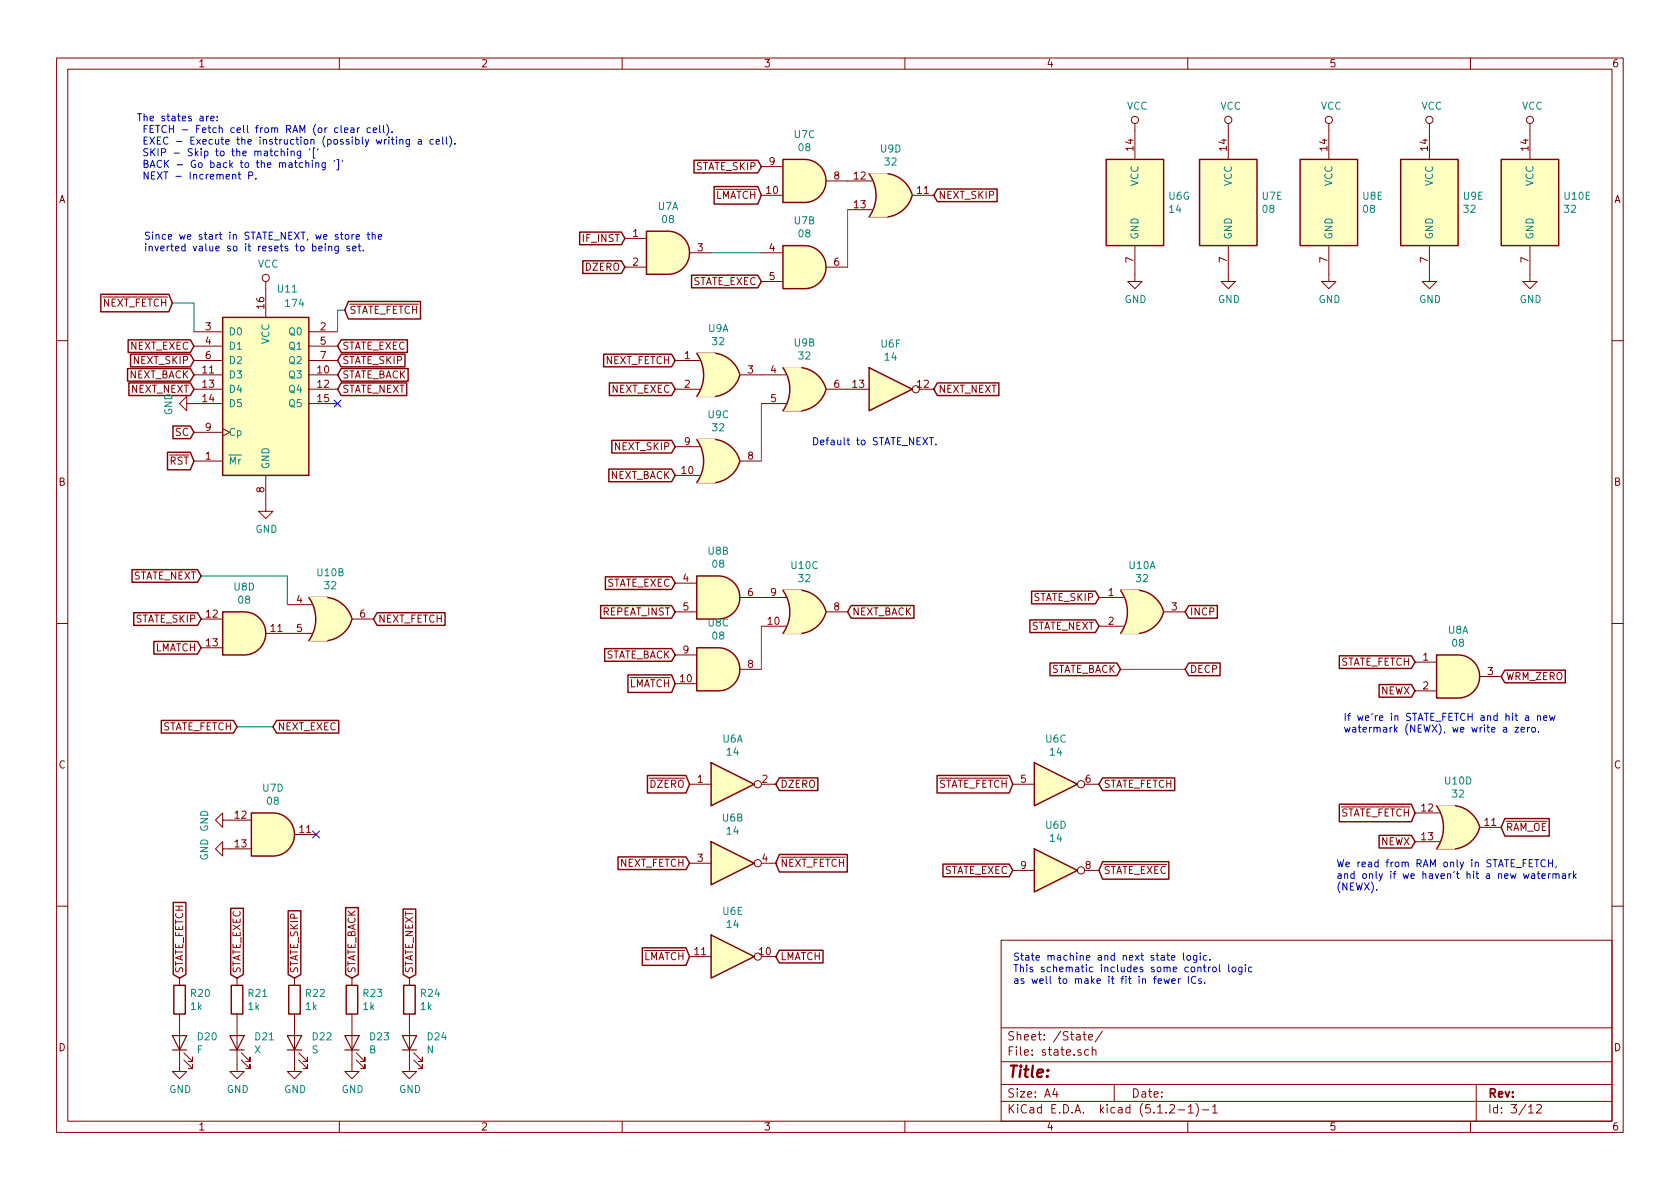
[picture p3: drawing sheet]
<svg xmlns="http://www.w3.org/2000/svg" width="297mm" height="210mm" viewBox="0 0 297 210" stroke-linecap="round" stroke-linejoin="round" font-family="sans-serif">
<g fill="none" stroke="#840000" stroke-width=".18">
<path d="M10 10.3h277v189.9h-277zM12 12.2h273v186.1h-273zM60 10.3v1.9M110 10.3v1.9M160 10.3v1.9M210 10.3v1.9M260 10.3v1.9M134.6 34.5h3.8M134.6 29.5h3.8M146 32h8.2M149.9 37.1h4.3M161.3 34.5h3.8"/>
<path d="M200.7 21.8v6.4M217.2 21.8v6.4M234.9 21.8v6.4M252.7 21.8v6.4M270.5 21.8v6.4M34.3 58.7h5.1M47 49.8v6.3M54.6 58.7h5.1M110.5 42.2h3.8M110.5 47.2h3.8M121.9 44.7h3.8M134.6 44.7h3.8"/>
<path d="M134.6 49.8h3.8M146 47.2h3.9M200.7 43.4v6.4h1.2l-1.2 1.2-1.3-1.2h1.3M217.2 43.4v6.4h1.2l-1.2 1.2-1.3-1.2h1.3M234.9 43.4v6.4h1.3l-1.3 1.2-1.2-1.2h1.2M252.7 43.4v6.4h1.3l-1.3 1.2-1.2-1.2h1.2M270.5 43.4v6.4h1.3l-1.3 1.2-1.3-1.2h1.3M10 60.2h2M33 71.4v-1.3l-1.3 1.3 1.3 1.2v-1.2h6.4M34.3 66.3h5.1M34.3 68.8h5.1M34.3 61.2h5.1"/>
<path d="M34.3 63.7h5.1M34.3 76.4h5.1M39.4 75.8l1.2 .6-1.2 .7M54.6 66.3h5.1M54.6 68.8h5.1M54.6 71.4h5.1M54.6 61.2h5.1M54.6 63.7h5.1M119.4 68.8h4.3M119.4 63.7h4.3M119.4 79h4.3M130.8 66.3h8.1"/>
<path d="M134.6 71.4h4.3M146 68.8h7.7M162.6 68.8h2.5M285 60.2h2M34.3 81.5h5.1M47 84.1v6.3h1.3l-1.3 1.3-1.3-1.3h1.3M119.4 84.1h4.3M130.8 81.5h3.8M10 110.3h2M35.6 109.5h3.8M35.6 114.5h3.8M47 112h8.1"/>
<path d="M50.8 106.9h4.3M62.2 109.5h3.8M119.4 108.2h3.8M119.4 103.1h3.8M119.4 115.8h3.8M130.8 105.7h8.1M130.8 118.4h3.8M134.6 110.7h4.3M146 108.2h3.9M194.3 110.7h4.3M194.3 105.7h4.3M205.7 108.2h3.8"/>
<path d="M250.2 117.1h3.8M261.6 119.6h3.8M285 110.3h2M119.4 120.9h3.8M121.9 138.7h3.8M134.6 138.7h2.6M179.1 138.7h3.8M191.8 138.7h2.5M250.2 122.2h3.8M39.4 145v-1.2l-1.3 1.2 1.3 1.3v-1.3h5M39.4 150.1v-1.3l-1.3 1.3 1.3 1.3v-1.3h5M52.1 147.6h3.8"/>
<path d="M121.9 152.6h3.8M134.6 152.6h2.6M179.1 153.9h3.8M191.8 153.9h2.5M250.2 143.8h4.3M250.2 148.8h4.3M261.6 146.3h3.8M10 160.2h2M31.7 179.3v10.2h1.3l-1.3 1.2-1.2-1.2h1.2M31.7 173v1.2M41.9 179.3v10.2h1.3l-1.3 1.2-1.3-1.2h1.3M41.9 173v1.2"/>
<path d="M52.1 179.3v10.2h1.2l-1.2 1.2-1.3-1.2h1.3M52.1 173v1.2M62.2 179.3v10.2h1.3l-1.3 1.2-1.2-1.2h1.2M62.2 173v1.2M72.4 179.3v10.2h1.3l-1.3 1.2-1.3-1.2h1.3M72.4 173v1.2M121.9 169.2h3.8M134.6 169.2h2.6M177 166.3h108v32h-108zM285 160.2h2M32.5 187.4l1.5 1.6v-.8v.8h-.7M32.5 186.2l1.5 1.5v-.8v.8h-.7"/>
<path d="M42.7 187.4l1.5 1.6v-.8v.8h-.8M42.7 186.2l1.5 1.5v-.8v.8h-.8M52.8 187.4l1.6 1.6v-.8v.8h-.8M52.8 186.2l1.6 1.5v-.8v.8h-.8M60 198.3v1.9M63 187.4l1.5 1.6v-.8v.8h-.7M63 186.2l1.5 1.5v-.8v.8h-.7M73.2 187.4l1.5 1.6v-.8v.8h-.8M73.2 186.2l1.5 1.5v-.8v.8h-.8M110 198.3v1.9M160 198.3v1.9M177 194.8h108"/>
<path d="M177 191.8h108M177 187.8h108M177 181.8h108M186.5 192.5l-.4 1h1M186.8 193v1M191.5 182.9h.5M191.7 182.4v1.3l.3 .2M192.5 185.7l-.5-.1-.2 .3v.6l.2 .1 .5-.1M192.5 183.4l.7-.1-.1-.3-.4-.1-.2 .2 .1 .7h.5M193.1 185.7h.1a.37 .37 0 0 1 .6 .1v.8M193.1 185.1v1.5M194.9 182.3l-1.3 2"/>
<path d="M197 191.8v3M206.8 195.5l.2-.2h.4l.2 .2 .1 .3-.1 .2-.8 .8h.9M208.3 196.3h1.2M210 198.3v1.9M210.1 195.8l.4-.5v1.5M210.1 196.8h.9M211.5 195.1a1.71 1.71 0 0 1 0 2.3M212.6 196.3h1.1M214.4 195.8l.4-.5v1.5M214.4 196.8h.8M260 198.3v1.9M261 191.8v6.5"/>
<path d="M270.3 195.8l.4-.5v1.5M270.3 196.8h.8M271.7 195.5l.2-.2h.4l.2 .5-.9 1h.9"/>
<circle cx="200.7" cy="21.2" r=".63"/>
<circle cx="217.2" cy="21.2" r=".63"/>
<circle cx="234.9" cy="21.2" r=".63"/>
<circle cx="252.7" cy="21.2" r=".63"/>
<circle cx="270.5" cy="21.2" r=".63"/>
<circle cx="47" cy="49.1" r=".63"/>
<circle cx="161.9" cy="68.8" r=".63"/>
<circle cx="134" cy="138.7" r=".63"/>
<circle cx="191.1" cy="138.7" r=".63"/>
<circle cx="134" cy="152.6" r=".63"/>
<circle cx="191.1" cy="153.9" r=".63"/>
<circle cx="134" cy="169.2" r=".63"/>
</g>
<g fill="#ffffc2" stroke="#ffffc2" stroke-width=".18">
<path d="M212.1 28.2h10.1v15.2h-10.1z"/>
<path d="M265.4 28.2h10.2v15.2h-10.2z"/>
<path d="M141.6 104.4a5.2 5.2 0 0 1 4.4 3.8l-5 1.3z"/>
<path d="M141 106.9l5 1.3a5.2 5.2 0 0 1-4.4 3.8z"/>
<path d="M138.4 112h3.2z"/>
<path d="M138.4 104.4h3.2z"/>
<path d="M138.4 104.4h3.2v7.6h-3.2a6.7 6.7 0 0 0 0-7.6z"/>
<path d="M201.3 104.4a5.2 5.2 0 0 1 4.4 3.8l-5 1.3z"/>
<path d="M200.7 106.9l5 1.3a5.2 5.2 0 0 1-4.4 3.8z"/>
<path d="M198.1 112h3.2z"/>
<path d="M198.1 104.4h3.2z"/>
<path d="M198.1 104.4h3.2v7.6h-3.2a6.7 6.7 0 0 0 0-7.6z"/>
<path d="M118.1 40.9a3.8 3.8 0 0 1 3.8 3.8 3.8 3.8 0 0 1-3.8 3.8z"/>
<path d="M114.3 40.9h3.8v7.6h-3.8z"/>
<path d="M39.4 56.1h15.2v28h-15.2z"/>
<path d="M142.2 43.4a3.8 3.8 0 0 1 3.8 3.8 3.8 3.8 0 0 1-3.8 3.8z"/>
<path d="M138.4 43.4h3.8v7.6h-3.8z"/>
<path d="M247.6 28.2h10.2v15.2h-10.2z"/>
<path d="M126.4 62.5a5.2 5.2 0 0 1 4.4 3.8l-5 1.3z"/>
<path d="M125.8 65l5 1.3a5.2 5.2 0 0 1-4.4 3.8z"/>
<path d="M123.2 70.1h3.2z"/>
<path d="M123.2 62.5h3.2z"/>
<path d="M123.2 62.5h3.2v7.6h-3.2a6.7 6.7 0 0 0 0-7.6z"/>
<path d="M126.4 77.7a5.2 5.2 0 0 1 4.4 3.8l-5 1.3z"/>
<path d="M125.8 80.2l5 1.4a5.2 5.2 0 0 1-4.4 3.8z"/>
<path d="M123.2 85.3h3.2z"/>
<path d="M123.2 77.7h3.2z"/>
<path d="M123.2 77.7h3.2v7.6h-3.2a6.7 6.7 0 0 0 0-7.6z"/>
<path d="M141.6 65a5.2 5.2 0 0 1 4.4 3.8l-5 1.3z"/>
<path d="M141 67.5l5 1.4a5.2 5.2 0 0 1-4.4 3.8z"/>
<path d="M138.4 72.6h3.2z"/>
<path d="M138.4 65h3.2z"/>
<path d="M138.4 65h3.2v7.6h-3.2a6.7 6.7 0 0 0 0-7.6z"/>
<path d="M125.7 134.9l7.6 3.8-7.6 3.8z"/>
<path d="M125.7 148.8l7.6 3.8-7.6 3.9z"/>
<path d="M182.9 134.9l7.6 3.8-7.6 3.8z"/>
<path d="M195.6 28.2h10.1v15.2h-10.1z"/>
<path d="M156.8 30.7a5.2 5.2 0 0 1 4.5 3.8l-5 1.4z"/>
<path d="M156.3 33.2l5 1.4a5.2 5.2 0 0 1-4.5 3.8z"/>
<path d="M153.7 38.3h3.1z"/>
<path d="M153.7 30.7h3.1z"/>
<path d="M153.7 30.7h3.1v7.6h-3.1a6.7 6.7 0 0 0 0-7.6z"/>
<path d="M142.2 28.2a3.8 3.8 0 0 1 3.8 3.8 3.8 3.8 0 0 1-3.8 3.8z"/>
<path d="M138.4 28.2h3.8v7.6h-3.8z"/>
<path d="M229.9 28.2h10.1v15.2h-10.1z"/>
<path d="M257.8 115.8a3.8 3.8 0 0 1 3.8 3.8 3.8 3.8 0 0 1-3.8 3.8z"/>
<path d="M254 115.8h3.8v7.6h-3.8z"/>
<path d="M127 101.8a3.8 3.8 0 0 1 3.8 3.9 3.8 3.8 0 0 1-3.8 3.8z"/>
<path d="M123.2 101.8h3.8v7.7h-3.8z"/>
<path d="M127 114.5a3.8 3.8 0 0 1 3.8 3.9 3.8 3.8 0 0 1-3.8 3.8z"/>
<path d="M123.2 114.5h3.8v7.7h-3.8z"/>
<path d="M43.2 108.2a3.8 3.8 0 0 1 3.8 3.8 3.8 3.8 0 0 1-3.8 3.8z"/>
<path d="M39.4 108.2h3.8v7.6h-3.8z"/>
<path d="M57.8 105.6a5.2 5.2 0 0 1 4.4 3.8l-5 1.4z"/>
<path d="M57.2 108.1l5 1.4a5.2 5.2 0 0 1-4.4 3.8z"/>
<path d="M54.6 113.3h3.2z"/>
<path d="M54.6 105.7h3.2z"/>
<path d="M54.6 105.7h3.2v7.6h-3.2a6.7 6.7 0 0 0 0-7.6z"/>
<path d="M153.7 65l7.6 3.8-7.6 3.8z"/>
<path d="M125.7 165.3l7.6 3.9-7.6 3.8z"/>
<path d="M48.3 143.8a3.8 3.8 0 0 1 3.8 3.8 3.8 3.8 0 0 1-3.8 3.8z"/>
<path d="M44.4 143.8h3.9v7.6h-3.9z"/>
<path d="M182.9 150.1l7.6 3.8-7.6 3.8z"/>
<path d="M257.2 142.5a5.2 5.2 0 0 1 4.4 3.8l-5 1.3z"/>
<path d="M256.6 145l5 1.3a5.2 5.2 0 0 1-4.4 3.8z"/>
<path d="M254 150.1h3.2z"/>
<path d="M254 142.5h3.2z"/>
<path d="M254 142.5h3.2v7.6h-3.2a6.7 6.7 0 0 0 0-7.6z"/>
</g>
<g fill="none" stroke="#840000" stroke-width=".25">
<path d="M122.7 28.3h11.3l.6 1.2-.6 1.1h-11.3zM126.3 33h7.7l.6 1.5-.6 1.6h-7.7zM138.4 28.2h3.8a3.8 3.8 0 0 1 3.8 3.8 3.8 3.8 0 0 1-3.8 3.8h-3.8zM153.7 30.7h3.1a5.2 5.2 0 0 1 4.5 3.8M153.7 30.8a6.6 6.6 0 0 1 0 7.5M161.3 34.6a5.2 5.2 0 0 1-4.5 3.8l-3.1-.1M165.7 33.4h10.6v2.3h-10.6l-.6-1.2zM195.6 28.2h10.1v15.2h-10.1zM212.1 28.2h10.1v15.2h-10.1zM229.9 28.2h10.1v15.2h-10.1zM247.6 28.2h10.2v15.2h-10.2zM265.4 28.2h10.2v15.2h-10.2z"/>
<path d="M17.8 52h12l.7 1.6-.7 1.5h-12zM39.4 56.1h15.2v28h-15.2zM61.6 53.3h12.7v3.1h-12.7l-.6-1.5zM102.5 41h7.4l.6 1.2-.6 1.1h-7.4zM103 46.1h6.9l.6 1.1-.6 1.2h-6.9zM114.3 40.9h3.8a3.8 3.8 0 0 1 3.8 3.8 3.8 3.8 0 0 1-3.8 3.8h-3.8zM122.3 48.7h11.7l.6 1.1-.6 1.1h-11.7zM138.4 43.4h3.8a3.8 3.8 0 0 1 3.8 3.8 3.8 3.8 0 0 1-3.8 3.8h-3.8zM22.6 65.2h11.1l.6 1.1-.6 1.1h-11.1zM22.7 60.1h11l.6 1.1-.6 1.1h-11zM22.8 67.7h10.9l.6 1.1-.6 1.1h-10.9zM23.1 62.6h10.6l.6 1.1-.6 1.2h-10.6z"/>
<path d="M29.6 80h4.1l.6 1.5-.6 1.6h-4.1zM30.6 75.3h3.1l.6 1.1-.6 1.2h-3.1zM60.3 60.1h11.7v2.2h-11.7l-.6-1.1zM60.3 62.6h11.3v2.3h-11.3l-.6-1.2zM60.3 65.2h11.9v2.2h-11.9l-.6-1.1zM60.3 67.7h11.6v2.2h-11.6l-.6-1.1zM106.7 62.6h12l.7 1.1-.7 1.2h-12zM107.7 67.7h11l.7 1.1-.7 1.1h-11zM108.2 77.9h10.5l.7 1.1-.7 1.1h-10.5zM123.2 62.5h3.2a5.2 5.2 0 0 1 4.4 3.8M123.2 77.7h3.2a5.2 5.2 0 0 1 4.4 3.8M123.2 62.5a6.6 6.6 0 0 1 0 7.6"/>
<path d="M123.2 77.7a6.6 6.6 0 0 1 0 7.6M130.8 66.3a5.2 5.2 0 0 1-4.4 3.8h-3.2M138.4 65h3.2M138.5 65a6.6 6.6 0 0 1 0 7.6h3.1M141.6 65a5.2 5.2 0 0 1 4.4 3.8M146 68.9a5.2 5.2 0 0 1-4.4 3.8M153.7 65l7.6 3.8-7.6 3.8zM165.7 67.7h10.9v2.2h-10.9l-.6-1.1zM107.6 83h11.1l.7 1.1-.7 1.1h-11.1zM130.8 81.6a5.2 5.2 0 0 1-4.4 3.8l-3.2-.1M23.3 100.7h11.6l.7 1.1-.7 1.2h-11.6zM23.6 108.4h11.3l.7 1.1-.7 1.1h-11.3z"/>
<path d="M27.2 113.4h7.7l.7 1.1-.7 1.2h-7.7zM39.4 108.2h3.8a3.8 3.8 0 0 1 3.8 3.8 3.8 3.8 0 0 1-3.8 3.8h-3.8zM54.6 105.7l3.2-.1a5.2 5.2 0 0 1 4.4 3.8M54.6 105.7a6.6 6.6 0 0 1 0 7.6M62.2 109.5a5.2 5.2 0 0 1-4.4 3.8h-3.2M66.7 108.4h12v2.2h-12l-.7-1.1zM106.2 107.1h12.5l.7 1.1-.7 1.1h-12.5zM106.9 114.7h11.8l.7 1.1-.7 1.1h-11.8zM107 102h11.7l.7 1.1-.7 1.1h-11.7zM111 119.3h7.7l.7 1.6-.7 1.5h-7.7zM123.2 101.8h3.8a3.8 3.8 0 0 1 3.8 3.9 3.8 3.8 0 0 1-3.8 3.8h-3.8zM123.2 114.5h3.8a3.8 3.8 0 0 1 3.8 3.9 3.8 3.8 0 0 1-3.8 3.8h-3.8z"/>
<path d="M138.4 112h3.2M141.6 104.4a5.2 5.2 0 0 1 4.4 3.8M141.6 104.4h-3.1a6.6 6.6 0 0 1 0 7.6M146 108.2a5.2 5.2 0 0 1-4.4 3.8M150.5 107.1h11.1v2.2h-11.1l-.6-1.1zM182.1 109.6h11.6l.6 1.1-.6 1.2h-11.6zM182.4 104.5h11.3l.6 1.2-.6 1.1h-11.3zM185.6 117.2h11.9l.6 1.2-.6 1.1h-11.9zM198.1 112h3.2M198.1 104.4h3.2M198.1 104.4a6.6 6.6 0 0 1 0 7.6M201.3 104.4a5.2 5.2 0 0 1 4.4 3.8"/>
<path d="M205.7 108.2a5.2 5.2 0 0 1-4.4 3.8M210.2 117.2h5.5v2.3h-5.5l-.7-1.1zM210.2 107.1h5v2.2h-5l-.7-1.1zM236.8 116h12.8l.6 1.1-.6 1.1h-12.8zM254 115.8h3.8a3.8 3.8 0 0 1 3.8 3.8 3.8 3.8 0 0 1-3.8 3.8h-3.8zM266.1 118.5h10.7v2.2h-10.7l-.7-1.1zM28.5 127.4h12.8l.6 1.1-.6 1.1h-12.8zM48.9 127.4h11v2.2h-11l-.6-1.1zM114.5 137.1h6.8l.6 1.6-.6 1.5h-6.8zM125.7 134.9l7.6 3.8-7.6 3.8zM137.8 137.6h6.8v2.2h-6.8l-.6-1.1zM165.7 137.1h12.7l.7 1.6-.7 1.5h-12.7z"/>
<path d="M182.9 134.9l7.6 3.8-7.6 3.8zM194.9 137.6h12.8v2.2h-12.8l-.6-1.1zM243.8 121.1h5.8l.6 1.1-.6 1.1h-5.8zM30.6 159.6h2.3v12.7l-1.2 .7-1.1-.7zM44.4 143.8h3.9a3.8 3.8 0 0 1 3.8 3.8 3.8 3.8 0 0 1-3.8 3.8h-3.9zM109.3 151.5h12l.6 1.1-.6 1.2h-12zM125.7 148.8l7.6 3.8-7.6 3.9zM137.8 151.1h12v3.1h-12l-.6-1.6zM166.7 152.8h11.7l.7 1.1-.7 1.1h-11.7zM182.9 150.1l7.6 3.8-7.6 3.8zM194.9 152.4h11.8v3.1h-11.8l-.6-1.6zM236.8 142.2h12.8l.6 1.6-.6 1.5h-12.8z"/>
<path d="M243.8 147.7h5.8l.6 1.1-.6 1.2h-5.8zM254 150.1h3.2M254 142.5h3.2M254 142.5a6.6 6.6 0 0 1 0 7.6M257.2 142.5a5.2 5.2 0 0 1 4.4 3.8M261.6 146.3a5.2 5.2 0 0 1-4.4 3.8M266.1 144.7h7.8v3.1h-7.8l-.7-1.5zM30.7 174.2h2.1v5.1h-2.1zM40.8 160.6h2.2v11.7l-1.1 .7-1.1-.7zM40.9 174.2h2v5.1h-2zM51 161.1h2.2v11.2l-1.1 .7-1.1-.7zM51.1 174.2h2v5.1h-2z"/>
<path d="M61.1 160.5h2.2v11.8l-1.1 .7-1.1-.7zM61.2 174.2h2v5.1h-2zM71.3 160.8h2.2v11.5l-1.1 .7-1.1-.7zM71.4 174.2h2v5.1h-2zM113.6 167.6h7.7l.6 1.6-.6 1.5h-7.7zM125.7 165.3l7.6 3.9-7.6 3.8zM137.8 168h7.7v2.3h-7.7l-.6-1.1z"/>
</g>
<path d="M149.9 37.1v10.1M30.5 53.6h3.8v5.1M61 54.9h-1.3v3.8M125.7 44.7h8.9M134.6 71.4v10.1M35.6 101.8h15.2v5.1M134.6 110.7v7.7M198.1 118.4h11.4M41.9 128.5h6.4" fill="none" stroke="#008400" stroke-width=".18"/>
<path d="M30.5 183.1h2.5l-1.3 2.6zM30.5 185.7h2.5M40.6 183.1h2.6l-1.3 2.6zM40.6 185.7h2.6M50.8 183.1h2.5l-1.2 2.6zM50.8 185.7h2.5M61 183.1h2.5l-1.3 2.6zM61 185.7h2.5M71.1 183.1h2.6l-1.3 2.6zM71.1 185.7h2.6" fill="none" stroke="#840000" stroke-width=".2"/>
<path d="M59.1 70.8l1.2 1.2M60.3 70.8l-1.2 1.2M55.3 147l1.2 1.2M56.5 147l-1.2 1.2" fill="none" stroke="#000084" stroke-width=".18"/>
<g fill="none" stroke="#0000c2" stroke-width=".18">
<path d="M36.5 20.5v.9M36.9 20.5l-.4 .3M37.3 20.9l.6-.1-.1-.2-.4-.1-.1 .2v.6h.5M38.4 21.3v.1M38.4 20.6v.1M41.1 31l.2-.2 .3 .1 .1 .8M42.1 30.8h.5M42.3 30.4v1.1l.3 .2M44 31.1l.6-.1 .1-.2-.1-.3-.2-.1h-.4v1.3M45.2 31.5v.2M49.2 26.8l-.4-.1-.2 .2 .1 .6h.5M49.7 26.8l.2-.1 .3 .1 .1 .8"/>
<path d="M49.7 26.3v1.3M50.9 26.7v.9M51.5 26.8l.1-.1 .3 .1 .1 .8M51.5 26.7v.9M52.1 28.8h.5M52.2 28.3v1.1l.4 .2M53.2 26.7l-.1 1.2-.2 .1-.3-.1M53.2 26.8l-.4-.1-.2 .2 .1 .6h.5M53.5 28.8h-.3l-.3 .2 .1 .6h.5M54.1 28.9l.2-.1h.3v.8M54.1 28.3v1.3M55.2 28.3v.2"/>
<path d="M55.2 28.8v.8M55.7 26.2h-.3v1.8h.3M55.8 28.9l.2-.1h.3l.1 .8M55.8 28.8v.8M57.5 28.8v1.1l-.2 .1h-.3M57.5 28.8h-.4l-.2 .2 .1 .6h.5M59.2 28.3l-.2 .3M59.6 28.2h.3v1.8h-.3M60.3 22.2v1.1l.2 .1M60.6 28.3l-.1 .3M60.9 23l.6-.1-.1-.2-.3-.1-.2 .2 .1 .6h.4M62.1 22.7h.4l.1 .7"/>
<path d="M62.6 22.9l-.4 .1-.2 .1 .1 .3h.5M63.2 22.6v.8M63.6 22.6l-.4 .2M65.5 22.7l-.4-.1-.2 .2 .1 .6h.5M66 23l.6-.1-.1-.2-.3-.1-.2 .2v.6h.5M67.1 22.2v1.1l.2 .1M67.8 22.2v1.1l.2 .1M68.4 22a1.47 1.47 0 0 1 0 1.9M68.4 24.7l-.4 .2M68.8 24.2v.2M68.8 24.7v.8M69.2 24.7h.5"/>
<path d="M69.3 23.3v.1M69.4 24.2v1.1l.3 .2M70.1 24.2v.2M70.1 24.7v.8M70.7 24.8l.2-.1h.3v.8M70.7 24.7v.8M72.4 24.7l-.1 1.1-.1 .1h-.3M72.4 24.7h-.4l-.2 .2 .1 .5h.5M74 24.7h.4l.1 .8M74.5 25h-.4l-.2 .2 .1 .2h.5M76.6 24.7h-.3l-.3 .2 .1 .5h.5M77.1 25.1l.6-.1-.1-.3h-.3l-.2 .1 .1 .6h.4"/>
<path d="M78.3 24.2v1.1l.1 .2M78.9 24.2v1.1l.2 .2M79.5 24a1.47 1.47 0 0 1 0 2M80.4 25.4v.1M56.4 43.9l.6-.1-.1-.2-.4-.1-.1 .2v.6h.5M57.5 43.5v.9M58.1 43.7l.2-.2 .3 .1 .1 .8M58.1 43.5v.9M59.8 43.5v1.2l-.2 .1-.3-.1M59.8 43.6l-.3-.1-.3 .3 .1 .5h.5M61.1 41.5h.3l.3 .2-.1 .6h-.3l-.2-.1zM61.8 43.6l-.3-.1-.2 .2 .1 .2 .4 .1v.3h-.5"/>
<path d="M62.2 41.5v.8M62.4 43.9l.6-.1-.1-.2-.4-.1-.1 .2v.6h.5M62.6 41.5l-.4 .2M63 41.9l.6-.1-.1-.3h-.4l-.1 .2v.6h.5M63.3 43.5h.5M63.5 43.1v1.1l.3 .2M64.2 44.2v.2M64.9 41.5h.5M65.1 41v1.1l.3 .2M65.8 41.6l.2-.1h.3v.8M65.8 41v1.3M66.9 41.9l.6-.1-.1-.3h-.3l-.2 .2 .1 .6h.4"/>
<path d="M163.2 77.4l.8 1.3M164 77.4l-.8 1.3M164.3 77.4h.7M164.7 77.4v1.3M165.5 78.5v.2M267.8 128.6h.7l-.7 .9h.7M268.9 129l.6-.1v-.2l-.4-.1-.2 .2 .1 .6h.5M269.7 126.6h.5l.1 .8M270.1 128.6v.9M270.3 126.9h-.5l-.1 .2v.2h.6M270.5 128.6l-.4 .2M270.9 128.7l.2-.1 .3 .1 .1 .5-.2 .2-.2 .1-.2-.2z"/>
<path d="M271.9 126.7l.1-.1h.3l.1 .8M271.9 126.6v.8M272 129.3v.2M272.9 127l.6-.1v-.3h-.4l-.2 .1 .1 .6h.5M274 126.6l.2 .8 .2-.6 .3 .6 .2-.8M269.4 154.5l.2 .8 .2-.6 .3 .6 .2-.8M270.8 154.6h.5v.7M271 152h-.6v1.3h.6M271.3 154.8l-.4 .1-.1 .1v.3h.5M271.3 152h.8M271.7 152v1.3M271.8 154.5h.5"/>
<path d="M272 154.1v1.1l.3 .1M272.6 154.9l.6-.1v-.2l-.4-.1-.2 .2 .1 .6h.5M273.2 152.1a.6 .6 0 0 0-.8 .5 .6 .6 0 0 0 .6 .7l.2-.1M273.8 152v1.3M273.8 154.5v.8M273.8 152.6h.7M274.1 154.5l-.2 .1-.1 .1M274.5 152v1.3M274.6 154.6l.2-.1 .3 .1v.7M274.6 154.5v.8M275.1 154.7l.2-.2 .3 .1 .1 .7M275.2 153.2l-.1 .3"/>
<path d="M276.3 154.6h.4l.1 .7M276.8 154.8l-.4 .1-.2 .1 .1 .3h.5M277.4 154.5v.8M277.8 154.5l-.3 .1-.1 .1M278.2 154.1v1.2M278.3 154.9l.4 .4M278.7 154.5l-.5 .5M204.8 173.5l.6-.1-.1-.3h-.3l-.2 .1v.7h.5M205.8 173.1l.2 .8 .3-.6 .2 .6 .3-.8M207.1 169.4l.6-.1v-.3h-.4l-.2 .1 .1 .6h.5M207.2 173.5l.6-.1-.1-.3h-.3l-.2 .1 .1 .7h.4M208.4 173.1v.8"/>
<path d="M208.7 173.1h-.2l-.1 .2M209.2 168.5v1.1l.2 .2M209.9 169.1l.2-.1 .4 .1v.5l-.1 .1-.3 .1-.2-.1zM210.1 172.6v1.3M211.4 172.8a.6 .6 0 0 0-.8 .4 .6 .6 0 0 0 .6 .7l.2-.1M211.6 169v1.1l-.2 .1-.3-.1M211.6 169h-.3l-.3 .2 .1 .5h.5M212.2 168.5v.2M212.2 169v.8M212.4 173.1h-.3l-.2 .1 .1 .2 .4 .2v.3h-.5M212.8 171h.4M212.9 170.6v1.1l.3 .2"/>
<path d="M213 173.8v.1M213.4 169h-.4l-.2 .2 .1 .5h.5M213.7 171v.9M213.9 169.7v.1M214 171l-.3 .2M214.5 171.1l.3-.1 .3 .2-.2 .6-.3 .1-.1-.2zM215.6 170.6v1.1l.2 .2M217.2 170.6v1.1l.2 .2M218 171.1l.3-.1 .2 .2-.1 .6-.3 .1-.3-.3zM219.6 171l-.1 1.2-.1 .1-.4-.1M219.6 171.1l-.4-.1-.2 .2 .1 .6h.5M220.2 170.6v.1"/>
<path d="M220.2 171v.9M221.3 171.1l-.3-.1-.2 .2 .1 .6h.4"/>
</g>
<text font-size="2.8" fill="#840000" x="178" y="190.5">Title:</text>
<g font-size="2.1" fill="#840000">
<text x="178" y="184">Sheet: /State/</text>
<text x="178" y="186.7">File: state.sch</text>
<text x="178" y="196.9">KiCad E.D.A. kicad (5.1.2-1)-1</text>
<text x="178" y="194.1">Size: A4</text>
<text x="200" y="194.1">Date:</text>
<text x="263" y="194.1">Rev:</text>
<text x="263" y="196.9">Id: 3/12</text>
</g>
<g font-size="1.8" fill="#840000">
<text x="35" y="11.9">1</text>
<text x="85" y="11.9">2</text>
<text x="135" y="11.9">3</text>
<text x="185" y="11.9">4</text>
<text x="235" y="11.9">5</text>
<text x="285" y="11.9">6</text>
<text x="136" y="29.2">9</text>
<text x="200.4" y="26.6" transform="rotate(-90 200.4 26.6)">14</text>
<text x="216.9" y="26.6" transform="rotate(-90 216.9 26.6)">14</text>
<text x="234.7" y="26.6" transform="rotate(-90 234.7 26.6)">14</text>
<text x="252.5" y="26.6" transform="rotate(-90 252.5 26.6)">14</text>
<text x="270.3" y="26.6" transform="rotate(-90 270.3 26.6)">14</text>
<text x="10.4" y="35.9">A</text>
<text x="122.9" y="30.1">STATE_SKIP</text>
<text x="126.4" y="35.2">LMATCH</text>
<text x="135.6" y="34.3">10</text>
<text x="147.5" y="31.7">8</text>
<text x="151.1" y="31.7">12</text>
<text x="162.2" y="34.3">11</text>
<text x="165.9" y="35.2">NEXT_SKIP</text>
<text x="285.4" y="35.9">A</text>
<text x="111.9" y="41.9">1</text>
<text x="151.1" y="36.8">13</text>
<text x="103.1" y="42.8">IF_INST</text>
<text x="103.5" y="47.9">DZERO</text>
<text x="111.9" y="47">2</text>
<text x="123.3" y="44.4">3</text>
<text x="136" y="44.4">4</text>
<text x="147.5" y="47">6</text>
<text x="200.4" y="46.5" transform="rotate(-90 200.4 46.5)">7</text>
<text x="216.9" y="46.5" transform="rotate(-90 216.9 46.5)">7</text>
<text x="234.7" y="46.5" transform="rotate(-90 234.7 46.5)">7</text>
<text x="252.5" y="46.5" transform="rotate(-90 252.5 46.5)">7</text>
<text x="270.3" y="46.5" transform="rotate(-90 270.3 46.5)">7</text>
<text x="122.2" y="50.4">STATE_EXEC</text>
<text x="136" y="49.5">5</text>
<text x="18.1" y="54.2">NEXT_FETCH</text>
<text x="36.3" y="58.4">3</text>
<text x="46.7" y="54.6" transform="rotate(-90 46.7 54.6)">16</text>
<text x="56.7" y="58.4">2</text>
<text x="61.7" y="55.5">STATE_FETCH</text>
<text x="23" y="61.8">NEXT_EXEC</text>
<text x="23.7" y="64.4">NEXT_SKIP</text>
<text x="36.3" y="61">4</text>
<text x="36.3" y="63.5">6</text>
<text x="56.7" y="61">5</text>
<text x="56.7" y="63.5">7</text>
<text x="60.5" y="61.8">STATE_EXEC</text>
<text x="60.5" y="64.4">STATE_SKIP</text>
<text x="107" y="64.4">NEXT_FETCH</text>
<text x="121.1" y="63.5">1</text>
<text x="22.7" y="66.9">NEXT_BACK</text>
<text x="23.1" y="69.5">NEXT_NEXT</text>
<text x="35.9" y="66">11</text>
<text x="35.9" y="68.6">13</text>
<text x="35.9" y="71.1">14</text>
<text x="56.2" y="66">10</text>
<text x="56.2" y="68.6">12</text>
<text x="56.2" y="71.1">15</text>
<text x="60.5" y="66.9">STATE_BACK</text>
<text x="60.5" y="69.5">STATE_NEXT</text>
<text x="108.1" y="69.5">NEXT_EXEC</text>
<text x="121.1" y="68.6">2</text>
<text x="132.2" y="66">3</text>
<text x="136.3" y="66">4</text>
<text x="136.3" y="71.1">5</text>
<text x="147.5" y="68.6">6</text>
<text x="150.8" y="68.6">13</text>
<text x="162.2" y="68.6">12</text>
<text x="165.9" y="69.5">NEXT_NEXT</text>
<text x="31" y="77.1">SC</text>
<text x="36.3" y="76.2">9</text>
<text x="30" y="82.2">RST</text>
<text x="36.3" y="81.3">1</text>
<text x="108.8" y="79.6">NEXT_SKIP</text>
<text x="120.6" y="83.8">10</text>
<text x="121.1" y="78.7">9</text>
<text x="132.2" y="81.3">8</text>
<text x="10.4" y="85.9">B</text>
<text x="46.7" y="87.1" transform="rotate(-90 46.7 87.1)">8</text>
<text x="107.8" y="84.7">NEXT_BACK</text>
<text x="285.4" y="85.9">B</text>
<text x="23.3" y="102.5">STATE_NEXT</text>
<text x="52.5" y="106.7">4</text>
<text x="107" y="103.8">STATE_EXEC</text>
<text x="120.8" y="102.9">4</text>
<text x="120.8" y="107.9">5</text>
<text x="132.2" y="105.4">6</text>
<text x="136.3" y="105.4">9</text>
<text x="147.5" y="107.9">8</text>
<text x="182.6" y="106.3">STATE_SKIP</text>
<text x="196" y="105.4">1</text>
<text x="207.2" y="107.9">3</text>
<text x="23.9" y="110.1">STATE_SKIP</text>
<text x="36.5" y="109.2">12</text>
<text x="47.9" y="111.8">11</text>
<text x="52.5" y="111.8">5</text>
<text x="63.7" y="109.2">6</text>
<text x="66.8" y="110.1">NEXT_FETCH</text>
<text x="106.4" y="108.8">REPEAT_INST</text>
<text x="135.8" y="110.5">10</text>
<text x="150.6" y="108.8">NEXT_BACK</text>
<text x="182" y="111.4">STATE_NEXT</text>
<text x="196" y="110.5">2</text>
<text x="210.3" y="108.8">INCP</text>
<text x="27.3" y="115.2">LMATCH</text>
<text x="36.5" y="114.3">13</text>
<text x="106.7" y="116.5">STATE_BACK</text>
<text x="120.8" y="115.6">9</text>
<text x="132.2" y="118.1">8</text>
<text x="185.4" y="119">STATE_BACK</text>
<text x="210.3" y="119">DECP</text>
<text x="236.7" y="117.7">STATE_FETCH</text>
<text x="251.6" y="116.8">1</text>
<text x="263" y="119.4">3</text>
<text x="111.1" y="121.5">LMATCH</text>
<text x="120.3" y="120.6">10</text>
<text x="244.1" y="122.8">NEWX</text>
<text x="251.6" y="121.9">2</text>
<text x="266.2" y="120.3">WRM_ZERO</text>
<text x="28.4" y="129.2">STATE_FETCH</text>
<text x="49" y="129.2">NEXT_EXEC</text>
<text x="10.4" y="135.9">C</text>
<text x="285.4" y="135.9">C</text>
<text x="114.9" y="139.3">DZERO</text>
<text x="123.3" y="138.4">1</text>
<text x="134.8" y="138.4">2</text>
<text x="137.9" y="139.3">DZERO</text>
<text x="165.6" y="139.3">STATE_FETCH</text>
<text x="180.5" y="138.4">5</text>
<text x="191.9" y="138.4">6</text>
<text x="195.1" y="139.3">STATE_FETCH</text>
<text x="251.4" y="143.5">12</text>
<text x="41.6" y="144.8">12</text>
<text x="41.6" y="149.9">13</text>
<text x="53" y="147.3">11</text>
<text x="236.7" y="144.4">STATE_FETCH</text>
<text x="244.1" y="149.5">NEWX</text>
<text x="251.4" y="148.6">13</text>
<text x="262.6" y="146">11</text>
<text x="266.2" y="146.9">RAM_OE</text>
<text x="109.5" y="153.3">NEXT_FETCH</text>
<text x="123.3" y="152.4">3</text>
<text x="134.8" y="152.4">4</text>
<text x="137.9" y="153.3">NEXT_FETCH</text>
<text x="166.7" y="154.6">STATE_EXEC</text>
<text x="180.5" y="153.7">9</text>
<text x="191.9" y="153.7">8</text>
<text x="195.1" y="154.6">STATE_EXEC</text>
<text x="32.4" y="172.2" transform="rotate(-90 32.4 172.2)">STATE_FETCH</text>
<text x="42.5" y="172.2" transform="rotate(-90 42.5 172.2)">STATE_EXEC</text>
<text x="52.7" y="172.2" transform="rotate(-90 52.7 172.2)">STATE_SKIP</text>
<text x="62.9" y="172.2" transform="rotate(-90 62.9 172.2)">STATE_BACK</text>
<text x="73" y="172.2" transform="rotate(-90 73 172.2)">STATE_NEXT</text>
<text x="113.7" y="169.8">LMATCH</text>
<text x="122.9" y="168.9">11</text>
<text x="134.3" y="168.9">10</text>
<text x="137.9" y="169.8">LMATCH</text>
<text x="10.4" y="185.9">D</text>
<text x="285.4" y="185.9">D</text>
<text x="35" y="199.9">1</text>
<text x="85" y="199.9">2</text>
<text x="135" y="199.9">3</text>
<text x="185" y="199.9">4</text>
<text x="235" y="199.9">5</text>
<text x="285" y="199.9">6</text>
</g>
<g font-size="1.8" fill="#0000c2">
<text x="24.1" y="21.5">The states are:</text>
<text x="24.6" y="23.5">FETCH - Fetch cell from RAM (or clear cell).</text>
<text x="24.6" y="25.6">EXEC - Execute the instruction (possibly writing a cell).</text>
<text x="24.6" y="27.6">SKIP - Skip to the matching '['</text>
<text x="24.6" y="29.7">BACK - Go back to the matching ']'</text>
<text x="24.6" y="31.7">NEXT - Increment P.</text>
<text x="25.4" y="42.4">Since we start in STATE_NEXT, we store the</text>
<text x="25.4" y="44.4">inverted value so it resets to being set.</text>
<text x="143.5" y="78.7">Default to STATE_NEXT.</text>
<text x="237.5" y="127.5">If we're in STATE_FETCH and hit a new</text>
<text x="237.5" y="129.5">watermark (NEWX), we write a zero.</text>
<text x="236.2" y="153.4">We read from RAM only in STATE_FETCH,</text>
<text x="236.2" y="155.4">and only if we haven't hit a new watermark</text>
<text x="236.2" y="157.5">(NEWX).</text>
<text x="179.1" y="169.9">State machine and next state logic.</text>
<text x="179.1" y="171.9">This schematic includes some control logic</text>
<text x="179.1" y="174">as well to make it fit in fewer ICs.</text>
</g>
<g font-size="1.8" fill="#008484">
<text x="199.2" y="19.4">VCC</text>
<text x="215.7" y="19.4">VCC</text>
<text x="233.5" y="19.4">VCC</text>
<text x="251.3" y="19.4">VCC</text>
<text x="269.1" y="19.4">VCC</text>
<text x="140.5" y="24.4">U7C</text>
<text x="141.3" y="26.7">08</text>
<text x="155.7" y="27">U9D</text>
<text x="156.5" y="29.3">32</text>
<text x="201.3" y="32.9" transform="rotate(-90 201.3 32.9)">VCC</text>
<text x="206.7" y="35.3">U6G</text>
<text x="217.8" y="32.9" transform="rotate(-90 217.8 32.9)">VCC</text>
<text x="223.2" y="35.3">U7E</text>
<text x="235.6" y="32.9" transform="rotate(-90 235.6 32.9)">VCC</text>
<text x="241" y="35.3">U8E</text>
<text x="253.4" y="32.9" transform="rotate(-90 253.4 32.9)">VCC</text>
<text x="258.8" y="35.3">U9E</text>
<text x="271.1" y="32.9" transform="rotate(-90 271.1 32.9)">VCC</text>
<text x="276.7" y="35.3">U10E</text>
<text x="116.4" y="37.1">U7A</text>
<text x="117.1" y="39.4">08</text>
<text x="140.5" y="39.7">U7B</text>
<text x="141.3" y="42">08</text>
<text x="206.8" y="37.6">14</text>
<text x="223.3" y="37.6">08</text>
<text x="241.1" y="37.6">08</text>
<text x="258.9" y="37.6">32</text>
<text x="276.7" y="37.6">32</text>
<text x="45.6" y="47.3">VCC</text>
<text x="201.3" y="42.4" transform="rotate(-90 201.3 42.4)">GND</text>
<text x="217.8" y="42.4" transform="rotate(-90 217.8 42.4)">GND</text>
<text x="235.6" y="42.4" transform="rotate(-90 235.6 42.4)">GND</text>
<text x="253.4" y="42.4" transform="rotate(-90 253.4 42.4)">GND</text>
<text x="271.1" y="42.4" transform="rotate(-90 271.1 42.4)">GND</text>
<text x="49.2" y="51.7">U11</text>
<text x="198.8" y="53.6">GND</text>
<text x="215.3" y="53.6">GND</text>
<text x="233.1" y="53.6">GND</text>
<text x="250.9" y="53.6">GND</text>
<text x="268.7" y="53.6">GND</text>
<text x="40.4" y="59.3">D0</text>
<text x="50.6" y="54.3">174</text>
<text x="51.2" y="59.3">Q0</text>
<text x="125.2" y="58.7">U9A</text>
<text x="40.4" y="61.8">D1</text>
<text x="40.4" y="64.4">D2</text>
<text x="47.6" y="60.9" transform="rotate(-90 47.6 60.9)">VCC</text>
<text x="51.2" y="61.8">Q1</text>
<text x="51.2" y="64.4">Q2</text>
<text x="126" y="61">32</text>
<text x="140.5" y="61.3">U9B</text>
<text x="141.3" y="63.6">32</text>
<text x="155.8" y="61.5">U6F</text>
<text x="156.5" y="63.8">14</text>
<text x="40.4" y="66.9">D3</text>
<text x="40.4" y="69.5">D4</text>
<text x="51.2" y="66.9">Q3</text>
<text x="51.2" y="69.5">Q4</text>
<text x="30.5" y="73.5" transform="rotate(-90 30.5 73.5)">GND</text>
<text x="40.4" y="72">D5</text>
<text x="40.4" y="77.1">Cp</text>
<text x="51.2" y="72">Q5</text>
<text x="125.2" y="74">U9C</text>
<text x="126" y="76.3">32</text>
<text x="40.4" y="82.2">Mr</text>
<text x="47.6" y="83.1" transform="rotate(-90 47.6 83.1)">GND</text>
<text x="45.2" y="94.2">GND</text>
<text x="56.2" y="101.9">U10B</text>
<text x="125.2" y="98.1">U8B</text>
<text x="126" y="100.4">08</text>
<text x="140" y="100.6">U10C</text>
<text x="199.7" y="100.6">U10A</text>
<text x="41.4" y="104.4">U8D</text>
<text x="42.2" y="106.8">08</text>
<text x="57.5" y="104.2">32</text>
<text x="141.3" y="102.9">32</text>
<text x="201" y="102.9">32</text>
<text x="125.2" y="110.8">U8C</text>
<text x="126" y="113.1">08</text>
<text x="256.1" y="112.1">U8A</text>
<text x="256.8" y="114.4">08</text>
<text x="127.8" y="131.3">U6A</text>
<text x="184.9" y="131.3">U6C</text>
<text x="128.6" y="133.6">14</text>
<text x="185.7" y="133.6">14</text>
<text x="46.5" y="140">U7D</text>
<text x="47.3" y="142.3">08</text>
<text x="255.5" y="138.7">U10D</text>
<text x="256.8" y="141">32</text>
<text x="127.8" y="145.3">U6B</text>
<text x="128.6" y="147.6">14</text>
<text x="184.9" y="146.6">U6D</text>
<text x="185.7" y="148.9">14</text>
<text x="36.8" y="152.2" transform="rotate(-90 36.8 152.2)">GND GND</text>
<text x="127.8" y="161.8">U6E</text>
<text x="128.6" y="164.1">14</text>
<text x="33.8" y="178.6">1k</text>
<text x="33.8" y="176.3">R20</text>
<text x="43.9" y="178.6">1k</text>
<text x="44" y="176.3">R21</text>
<text x="54.1" y="178.6">1k</text>
<text x="54.1" y="176.3">R22</text>
<text x="64.2" y="178.6">1k</text>
<text x="64.3" y="176.3">R23</text>
<text x="74.4" y="178.6">1k</text>
<text x="74.4" y="176.3">R24</text>
<text x="35" y="184">D20</text>
<text x="45.2" y="184">D21</text>
<text x="55.3" y="184">D22</text>
<text x="65.5" y="184">D23</text>
<text x="75.6" y="184">D24</text>
<text x="34.8" y="186.3">F</text>
<text x="45" y="186.3">X</text>
<text x="55.1" y="186.3">S</text>
<text x="65.3" y="186.3">B</text>
<text x="75.5" y="186.3">N</text>
<text x="29.9" y="193.3">GND</text>
<text x="40.1" y="193.3">GND</text>
<text x="50.2" y="193.3">GND</text>
<text x="60.4" y="193.3">GND</text>
<text x="70.6" y="193.3">GND</text>
</g>
</svg>
